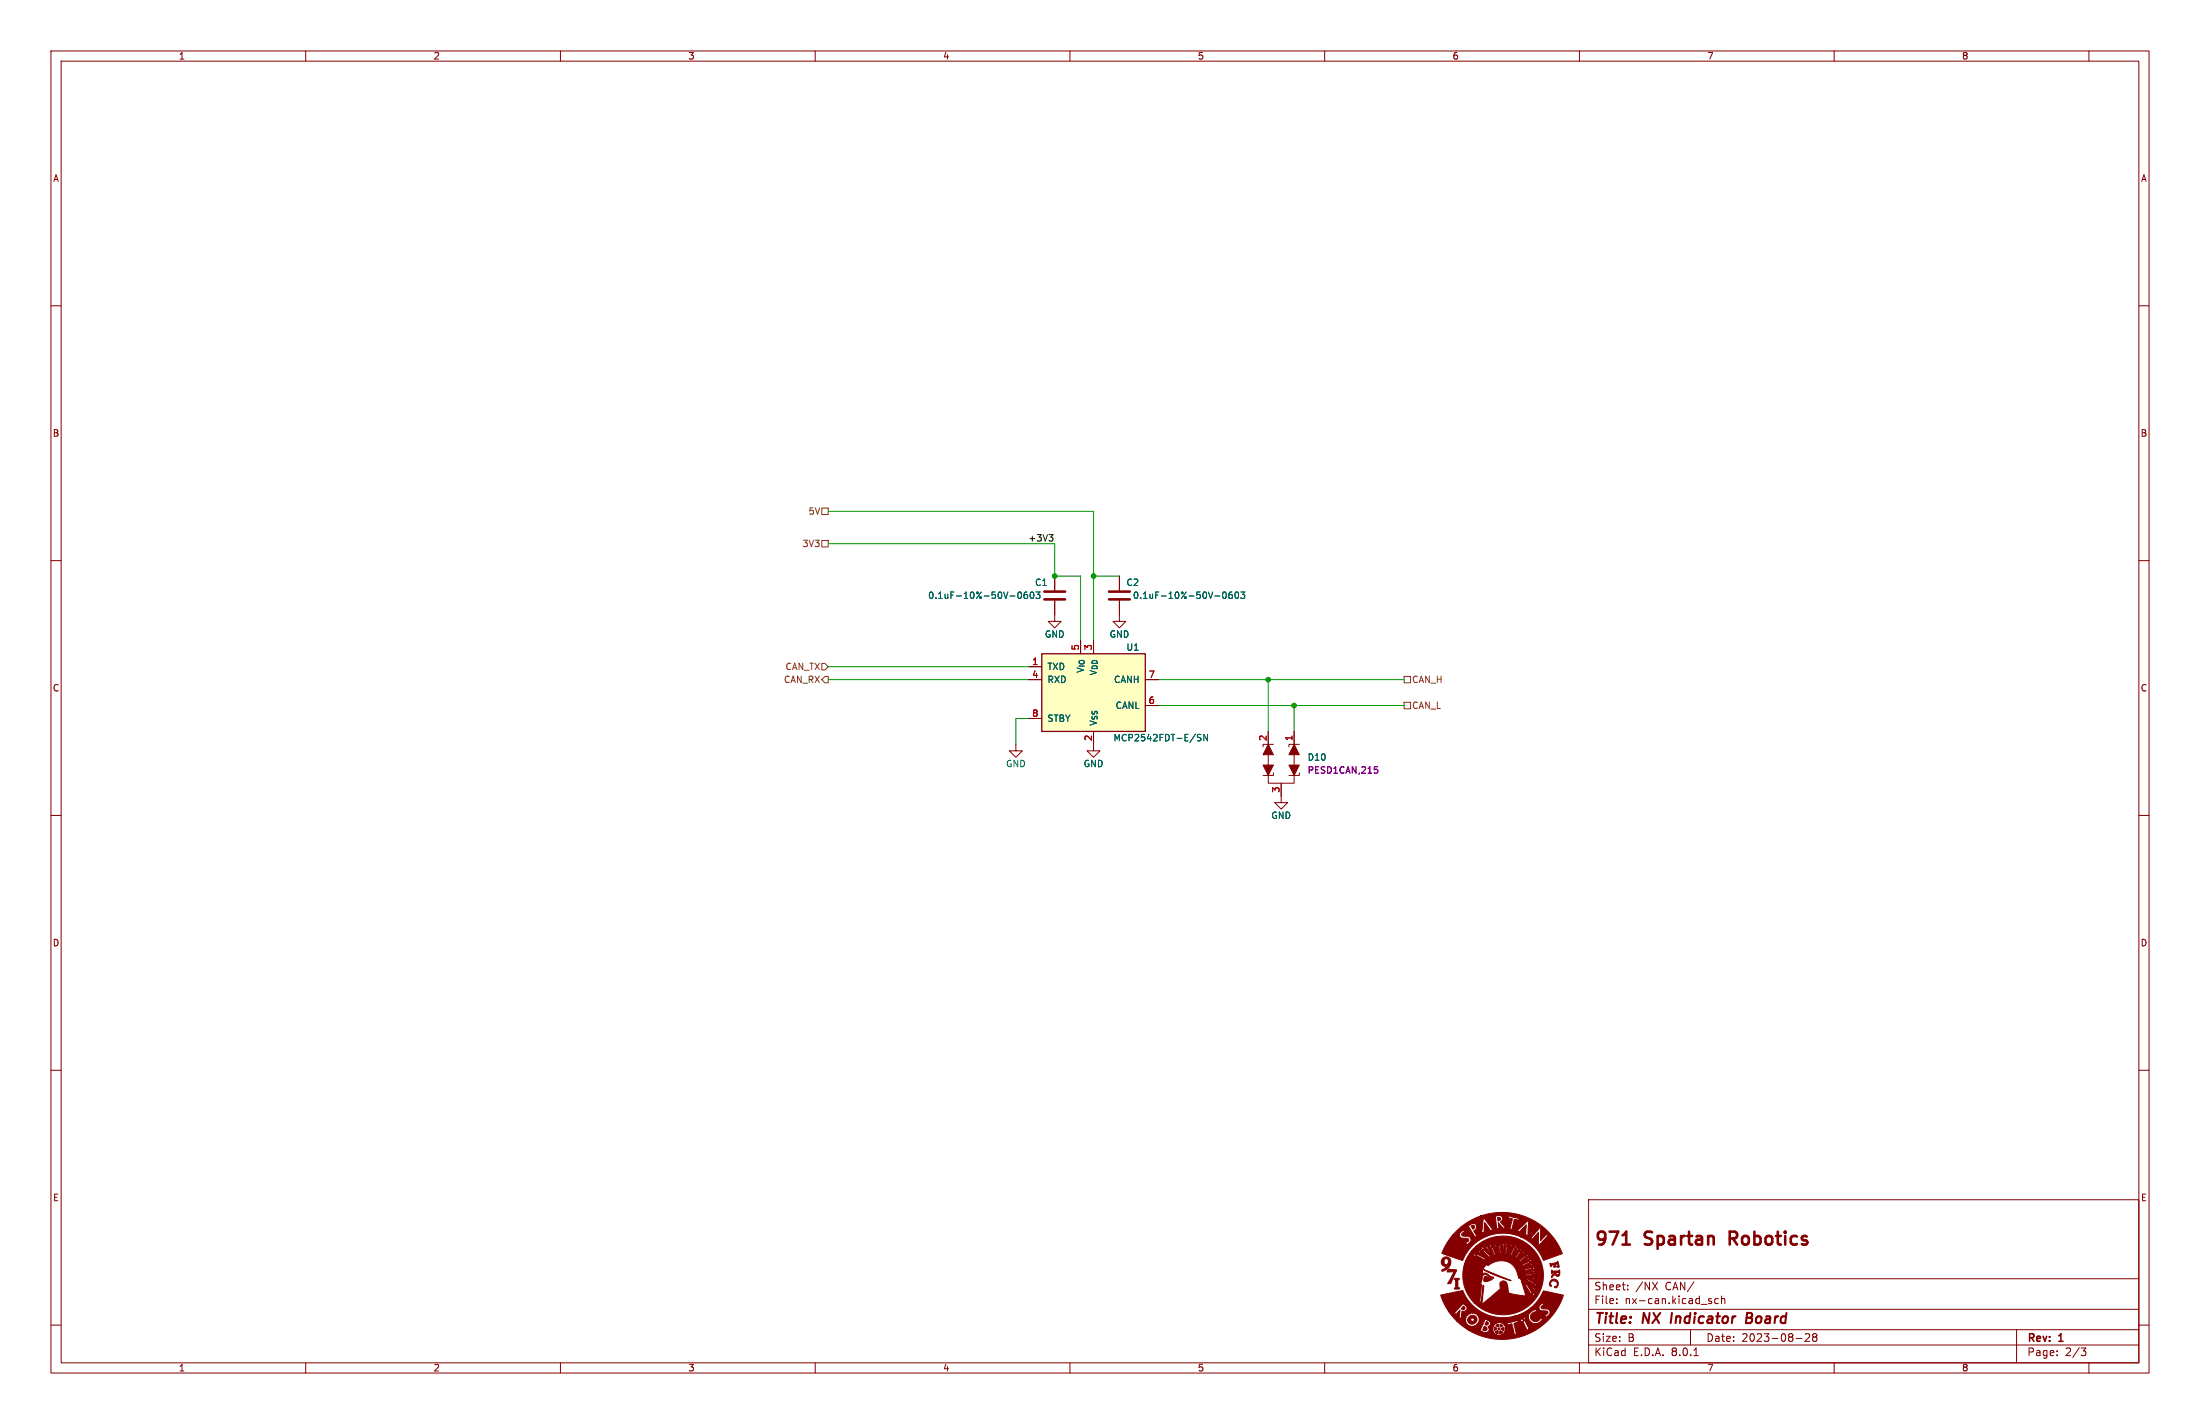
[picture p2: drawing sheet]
<svg xmlns="http://www.w3.org/2000/svg" width="432mm" height="279mm" viewBox="0 0 432 279" stroke-linecap="round" stroke-linejoin="round" font-family="sans-serif">
<g fill="none" stroke="#840000" stroke-width=".2">
<path d="M10 10h411.8v259.4h-411.8zM12 12h407.8v255.4h-407.8zM60 10v2M110 10v2M160 10v2M210 10v2M260 10v2M310 10v2M360 10v2M410 10v2M10 60h2M419.8 60h2"/>
<path d="M10 110h2M219.7 117.9v4h1.3l-1.3 1.3-1.3-1.3h1.3M219.7 113v2.8M419.8 110h2M207 120.7v1.2h1.3l-1.3 1.3-1.3-1.3h1.3M10 160h2M199.4 146.1v1.2h1.3l-1.3 1.3-1.3-1.3h1.3M214.6 146.1v1.2h1.3l-1.3 1.3-1.2-1.3h1.2M419.8 160h2M10 210h2M419.8 210h2M311.8 235.4h108v32h-108z"/>
<path d="M10 260h2M311.8 256.9h108M311.8 250.9h108M317.3 255.6v.2M317.3 254.9v.1M319.5 252.9v.2M319.5 252.2v.1M324.3 251.6l1 1.5M325.3 251.6l-1 1.5M335.5 255.3l.4 .1 .1 .2-.2 .2h-.3M335.5 254.8l.4 .1M337.3 254.9l-.5-.1-.3 .3 .2 .6h.6"/>
<path d="M337.9 254.9l.2-.1 .4 .1v.9M337.9 254.3v1.5M419.8 260h2M60 267.4v2M110 267.4v2M160 267.4v2M210 267.4v2M260 267.4v2M310 267.4v2M311.8 263.9h108M311.8 260.9h108M331.8 260.9v3"/>
<path d="M332.5 266h.8M352.5 262.6h1.2M354.3 261.8l.6-.1 .2 .1 .1 .3-.9 1.1h.9M356 262.3l-.2-.3 .2-.3h.3l.3 .3-.3 .3M356 262.3l-.2 .3v.3l.2 .3h.3l.3-.3-.1-.4-.2-.2M356 262.3h.3M360 267.4v2M395.8 260.9v6.5M403.8 265.8v.2M403.8 265.1v.1M408.5 264.5h.9l-.5 .6 .4 .1 .1 .5-.3 .3h-.4M410 267.4v2"/>
</g>
<path d="M328.2 257.6l-.3 2M342.8 258.6h.7M343.5 258.6l.2 .1M343.6 257.6h-.7l-.2 2 .9-.1M343.7 258.5l-.2 .1" fill="none" stroke="#840000" stroke-width=".4"/>
<path d="M217.7 117.6h4M217.7 116.1h4M318.5 244.2h1.4M339.5 243h1M340.5 241.7h-1v2.5" fill="none" stroke="#840000" stroke-width=".51"/>
<g fill="#840000" stroke="#840000" stroke-width=".2">
<path d="M282.8 254.1l4.3-.9a8.5 8.5 0 0 0 10 5.1h2.9l.1 .6 .4 .7h.3a1.43 1.43 0 0 0 1.9-.8l-.2-.3-.4 .5a.98 .98 0 0 1-1.6-.3 .98 .98 0 0 1 1-1.3l.1 .1 .2-.1-.1-.1a.43 .43 0 0 0-.4-.4 .43 .43 0 0 0-.4 .3l-.8 .6-.1 .5h-2.9h.1a8.5 8.5 0 0 0 3.3-1.8h1.5l.3 .6 .9 .1a.42 .42 0 0 1 .6 .2 .42 .42 0 0 1-.5 .5l-.2 .1 .4 .5 .2-.3a.73 .73 0 0 0 .4-1.1l-.4-.3h-1.1a.39 .39 0 0 1 0-.5 .39 .39 0 0 1 .5-.2l-.4-.5-.5 .5-.2 .4h-1.5a13.2 13.2 0 0 0 2.5-3.2l3.8 .8a12.7 12.7 0 0 1-18.6 6.9h2.1l1.4 .5 .3-.1 .3-.7h.6l.1 .1-.1 .1 .2 .3-.1 .1h.1l.1 .3h.1v.2l.1-.1 .1 .2 .1-.1v.2l.1-.1 .3 .2 .1-.1 .3 .1 .1-.1h.1v-.1l.2 .1v-.2l.1 .1v-.2l.2 .1v-.2h.2l-.1-.1 .3-.2-.1-.1 .1-.1v-.3l.1-.1-.1-.1h.1l-.2-.2 .1-.2-.1-.1-.1-.3-.2 .1 .1-.2h-.3l-.1-.2-.1 .1-.1-.2h1.2l.2 .6 .7-.3 .4 1.6a.22 .22 0 0 1 .1 .3 .22 .22 0 0 1-.2 .1l.2 .2 .6-.2 .1-.2a.4 .4 0 0 1-.5-.5l-.1-.7a.41 .41 0 0 1-.1-.6 .41 .41 0 0 1 .6-.1h.2l-.1-.5h.5l.5 .3 .7 1.3a.21 .21 0 0 0 .2 .3 .21 .21 0 0 0 .2-.3l-.3-.8a1.17 1.17 0 0 1-.2-1.3h-.1a.22 .22 0 0 0-.3-.2 .22 .22 0 0 0-.1 .4l-.3 .1v-.4l-.3 .6-.6-.1-.1 .1-1.6 .4h-2.3v.1l-.1-.1v.2l-.4 .1-.1 .3-.1-.1-.2 .7h-.6v-.2l-.3-.2a.69 .69 0 0 0 .5-.8 .69 .69 0 0 0-.7-.6l-.5-.1 .1 .3-.2 .5-.6 1.3-.2-.1-.1 .2h-2.1l-2.2-1.8 1.7 .1 .1 .3-.2 .2h.4v.4l.2-.1 .4 .1v.2l.4-.2 .2 .2 .1-.2 .2-.1 .3 .1a.36 .36 0 0 1 .4-.5l-.1-.2 .4-.3a.28 .28 0 0 1-.2-.2 .28 .28 0 0 1 .2-.3 .28 .28 0 0 1-.3-.2 .28 .28 0 0 1 .2-.3 .31 .31 0 0 1-.4-.1 .31 .31 0 0 1-.1-.4h-.1a.28 .28 0 0 1-.3 .1 .28 .28 0 0 1-.1-.3 .35 .35 0 0 1-.4 .2 .35 .35 0 0 1-.3-.2 .3 .3 0 0 1-.2 .3 .3 .3 0 0 1-.3-.1v.2l-.2 .2h-.3a.31 .31 0 0 1 .1 .4 .31 .31 0 0 1-.4 .1 .3 .3 0 0 1 .3 .3 .3 .3 0 0 1-.3 .3h-1.4l-1.6-1.8h.9l.6 .6v-.3l.7-.7-.2 1.2a.47 .47 0 0 0 .4 .6h.1l-.1-.3 .1-.8a.3 .3 0 0 1 0-.4 .3 .3 0 0 1 .5 0h.1a.71 .71 0 0 0 .4-.8 .71 .71 0 0 0-.5-.6l-.4-.2v.2l-1.4 1.6-1.2-.1a11.3 11.3 0 0 1-1.6-3.3z"/>
<path d="M289.3 244.9l.4-.3h1.8l1.3 1.8 .2-.1 3.6 .1 .8-1.5a.41 .41 0 0 0 .3-.3 .41 .41 0 0 0-.1-.4l-.1 .3h-.2v-.3l-.3 .3v.5l-.6 1.3h-3.4l-1.1-2h.4l.4 .5 .6 1.5h2.8l.8-2-.1-.3a.16 .16 0 0 1 0 .2 .16 .16 0 0 1-.2 0 .16 .16 0 0 1 0-.2l-.7 2.2h-2.4l-.5-1.3 .1-.6-.3-.3h.4l.2 .4 .5 1.8 .2-.1-.4-1.9h.3l.2 .5 .2 1.4 1.2 .1 .3-1.5 .2-.4-.1-.5-.1 .3-.2-.1 .1-.3a.53 .53 0 0 0-.2 .9l-.2 1.5h-.8l-.2-1.6 .2-.5a.77 .77 0 0 1 .3 1v.8a.16 .16 0 0 0 0 .3 .16 .16 0 0 0 .2 0 .16 .16 0 0 0 0-.3l.1-2a.17 .17 0 0 1-.2 .2 .17 .17 0 0 1-.1-.3l-.1 .3h-.2l-.3-.4 .1 .3-.2 .1-.2-.2v.4h-.3l-.2-.4v.3l-.2-.2-.5 .1-.1 .3h-.1l-.1-.3-.2 .3h-.5a.18 .18 0 0 1 0 .3 .18 .18 0 0 1-.2 0 .18 .18 0 0 1-.1-.2v.2h-1.8a7.8 7.8 0 0 1 10.7-.1 7.8 7.8 0 0 1 .7 10.7 8.1 8.1 0 0 1-11.7 .4l1 .1 .3-.3 .4-3.2 .1 .1-.3 3.6 3.2-2.7a.76 .76 0 0 0 .3-1.1 .74 .74 0 0 1 .7-.8 .74 .74 0 0 1 .8 .8v.2a1.8 1.8 0 0 0 .3 1.4l3.3 .6-.7-2.3h.5l1 1.7 .1 .6 .4 .3v-.4h.2l.1 .3a.55 .55 0 0 0 .1-.6 .55 .55 0 0 0-.6-.3l-1-1.7-.8 .1-.1-.5h.6l.4 .2 1.5 1.6h.2l-.2-.2 .1-.1 .2 .1v-.2l-.6-.3-1.3-1.3h-.2l.2 .1-.1 .2-.8-.1-.2-.5h.9l.6 .4a2.36 2.36 0 0 1 1.3 .9l.4-.1-.3-.1 .1-.2 .3 .1-.3-.4h-.5l-1.5-.8-.1 .2h-.9v-.2h-.4l-.1-.2a3.5 3.5 0 0 0-2.2-3 3.5 3.5 0 0 0-3.7 .7l-.4-.2-.7 .9 5.6 2.3-3.2-1.1-2.4-1.2v1a1.03 1.03 0 0 1 1.5 .4l.7 .2v.2l-.6-.1-1.1-.7-.5 .2-.1 .7-.3 1.1 .2 .1-.4 3.5h-1a7.6 7.6 0 0 1-2-7.6l4.6 .1a4 4 0 0 1 5.2 .1 4.8 4.8 0 0 1 1.1 2.4l-.1-.6h.4l.1 .4 .1-.1a.35 .35 0 0 0-.1-.4 .35 .35 0 0 0-.5 0 .43 .43 0 0 1 0-.7h.2l.1 .3h.1a.36 .36 0 0 0-.1-.5 .36 .36 0 0 0-.5 .2l-.2-.3a.25 .25 0 0 1 0-.5 .25 .25 0 0 1 .3 .3h.2l-.2-.5-.6 .2-.1-.1a.31 .31 0 0 1-.3-.3 .31 .31 0 0 1 .3-.3l.2 .2h.2l-.4-.4-.4 .4-.2-.2a.34 .34 0 0 1-.4-.2 .34 .34 0 0 1 .1-.4l.5 .2a.42 .42 0 0 0-.6-.4 .36 .36 0 0 1-.1 .4 .36 .36 0 0 1-.5 0 .3 .3 0 0 1-.3-.2 .3 .3 0 0 1 0-.3h.5l-.7-.2v.5h-.9a.18 .18 0 0 1-.1-.3 .18 .18 0 0 1 .3-.1h.2l-.3-.1a.28 .28 0 0 0-.4 .1 .28 .28 0 0 0 .1 .4l-1 .2-.1-.3 .5-.2h-.3a.25 .25 0 0 0-.3 .2 .25 .25 0 0 0 .1 .3l-.5 .3a.28 .28 0 0 1-.2 .1 .28 .28 0 0 1-.3-.2l.4-.3-.3 .1a.28 .28 0 0 0-.2 .3 .28 .28 0 0 0 .2 .2l-.2 .2h-4.6l.3-.6h3.8a.37 .37 0 0 0 .5 .4l-.3-.4 .5-.3a.23 .23 0 0 1 .4-.1 .23 .23 0 0 1 0 .3l-.3 .2 .3-.1a.3 .3 0 0 0 .3-.2 .3 .3 0 0 0-.2-.3l.6-.2a.29 .29 0 0 1 .4-.1 .29 .29 0 0 1 .1 .3l-.5 .2 .4-.1a.3 .3 0 0 0 .3-.1 .3 .3 0 0 0-.1-.4h1.1v.4h-.5h.7v-.5l1 .3a.3 .3 0 0 1-.1 .3 .3 .3 0 0 1-.4 0h-.1l.6 .2 .2-.5 .5 .2a.29 .29 0 0 1 .3 .3 .29 .29 0 0 1-.2 .3l-.4-.1a.41 .41 0 0 0 .4 .3 .41 .41 0 0 0 .4-.4l.6 .6-.4 .2-.3-.1a.37 .37 0 0 0 .3 .3 .37 .37 0 0 0 .4-.2h.1l.4 .7-.4 .1-.2-.3h-.1l.2 .4a.38 .38 0 0 1 .4-.1 .38 .38 0 0 1 .3 .3v.2a.22 .22 0 0 1 0 .3 .22 .22 0 0 1-.3-.1l-.2-.2a.35 .35 0 0 0 .1 .4 .35 .35 0 0 0 .5-.1l.2 .8h-.5v-.4v.5l.8-.1v.1l1.9 .5 .3-.1a.17 .17 0 0 1-.3-.1 .17 .17 0 0 1 .2-.2l-2.3-.2-.1-.5h.3v.2h1.3l.5 .2 .3-.1-.2-.2 .1-.1 .2 .1-.3-.3-.5 .2h-1.7l-.1-.4h.3l.1 .2 2.1-.2-.2-.2 .3-.1-.3-.2-.5 .2-1.8 .3-.1-.5h.3v.2l1.6-.3a.43 .43 0 0 0 .4 .1 .43 .43 0 0 0 .3-.4 .18 .18 0 0 1-.2 .1 .18 .18 0 0 1-.2-.1l.3-.2-.5-.1-.4 .3-1.1 .3a.48 .48 0 0 1-.7-.3h.3l.1 .2 1.5-.6a.4 .4 0 0 0 .6-.3l-.2 .1-.1-.1 .1-.2h-.1l-1.9 .9h-.3l-.3-.5h.3l.2 .2 1.2-.6h.6l.3-.3h-.4v-.2h.3a.54 .54 0 0 0-.8 .3l-1.4 .6h-.3l-.2-.4h.3l.1 .2 1.8-1.1a.16 .16 0 0 1-.2-.1 .16 .16 0 0 1 .2-.2h-.3l-1.6 1.2h-.3l-.4-.4h.4l.1 .2 1.3-1a.44 .44 0 0 0 .4-.1 .44 .44 0 0 0 .1-.5l-.2 .3-.1-.1 .1-.3-.4 .2-.2 .4-1.1 .9h-.4l-.4-.3 .6 .1 1.5-1.4v-.3l-.2 .2v-.3l-.1 .1-1.4 1.6h-.4l-.5-.3h.5l.2 .1 .8-1.1 .5-.2 .1-.4-.3 .1-.1-.1 .2-.2a.52 .52 0 0 0-.5 .6l-.9 1.2h-.5l-.7-.3 1 .1 1.1-1.8a.16 .16 0 0 1-.3 0 .16 .16 0 0 1 .2-.2l-.3 .1-.1 .5-.8 1.3h-.8a5.8 5.8 0 0 0-4.6 .9h-3.8l.7-1.4h.7l.3 .4a1.47 1.47 0 0 1 1.3 .5l.6 .3 .4-.2-.4-.2a2.27 2.27 0 0 1-1.4-1l-.6-.1 .2 .3-.2 .1-.2-.2-.7 .1 .4-.6h1.1l1.9 1.5 .2-.1-1.7-1.6h-.3l.2 .1v.2l-1.4-.1 .4-.4h1.3l.2 .4 .5 .2 1.1 1.1 .3-.2-1.2-1.2a.55 .55 0 0 0-.2-.5 .55 .55 0 0 0-.6-.1 .22 .22 0 0 1 .3 .1 .22 .22 0 0 1-.1 .3l-.3-.2z"/>
<path d="M285.4 250.8h.1a.79 .79 0 0 1 .9 .2 .61 .61 0 0 0-.3 .8v.2a.51 .51 0 0 0 .4 .8l-.1 .1h-.7a.2 .2 0 0 1-.2-.1 .2 .2 0 0 1 .2-.3v-.8a.45 .45 0 0 0-.3-.7z"/>
<path d="M304.4 251.3a.87 .87 0 0 1 1.3 .1 .87 .87 0 0 1-.4 1.3l-.2-.2a.66 .66 0 0 0 .5-.9 .66 .66 0 0 0-1-.2 .66 .66 0 0 0-.1 1l-.4-.3z"/>
<path d="M284.3 249l1.2 .1a.25 .25 0 0 1 .4 .1 .25 .25 0 0 1-.1 .3l-.8 1.7a.65 .65 0 0 1-.8 .7l1.2-2.4-1 .1a.25 .25 0 0 1-.4-.1 .25 .25 0 0 1 .2-.4z"/>
<path d="M304.5 249.3l1.2 .1 .4-.2a.93 .93 0 0 1-.4 1.2h-.2a.36 .36 0 0 0-.3-.3 .36 .36 0 0 0-.3 .2l-.3 .4a.77 .77 0 0 1 .6-1h-.4l-.2 .2-.1-.2h.9a.32 .32 0 0 0 .2 .4 .32 .32 0 0 0 .3-.4h-1.4z"/>
<path d="M283.1 246.9a1.01 1.01 0 0 1 1.4 0 1.01 1.01 0 0 1 .1 1.4 1.54 1.54 0 0 1-1.6 1.1v-.2l1-.7a.86 .86 0 0 1-1.1-.8h.5a.46 .46 0 0 0 .6 .4 .46 .46 0 0 0 .3-.6 .45 .45 0 0 0-.5-.5 .45 .45 0 0 0-.4 .6v.1h-.5z"/>
<path d="M304.2 247.9h.5a1.07 1.07 0 0 0 1-.4l.3 .8a.23 .23 0 0 1 0 .3 .23 .23 0 0 1-.3 0v-.1a.31 .31 0 0 0 0-.5 .31 .31 0 0 0-.5 .1l.3 .4-.5 .1-.1-.1a.19 .19 0 0 0 .1-.3 .19 .19 0 0 0-.3 0l-.3 .3z"/>
<path d="M285.8 241.6l.9-.8h1.2a.81 .81 0 0 1 .8 .7l.4 .6a.52 .52 0 0 1 .1 .7l.9-.4-.1-.1-.2 .1-.4-.6h1.3v.1l.8-.2-.2-.1v-.8h.2a.16 .16 0 0 0 .2 .1 .16 .16 0 0 0 .1-.3 .16 .16 0 0 0-.3 0v.2h-.2l.1-.9 .7 .9a.39 .39 0 0 1 .2 .7h5.4l.8 .2a.52 .52 0 0 1 .3-.7h.3v.2a.16 .16 0 0 0 .2 0 .16 .16 0 0 0 0-.2 .16 .16 0 0 0-.2 0h-.3l.8-.7-.1 1.7-.3 .1 .8 .4-.1-.4 .1-1.7a.7 .7 0 0 0-.2-.9l-2.1 2h-5.4l.6-.2h4h-4l.2-.1v-.1h-.3l-1.4-1.9a.21 .21 0 0 0-.3-.2 .21 .21 0 0 0 0 .4l-.3 2.3-1.4 .1a.22 .22 0 0 1-.1-.3 .22 .22 0 0 1 .2-.2l.3-.3v-.4a.71 .71 0 0 0-.6-.6 .71 .71 0 0 0-.7 .4l-.6 .4h-1.2l.4-.3a12.6 12.6 0 0 1 3.5-1.9h2.7v.2h.2l.2 2.1-.2 .2 .9-.1-.2-.1-.2-1 .8 .8a.37 .37 0 0 0 .6 .2l.2-.1-.3-.1-.8-.9 .4-.5v-.3l1.8 .1a.93 .93 0 0 1-.1 1l-.1 .5a.24 .24 0 0 1-.1 .3 .24 .24 0 0 1-.3 0l.3 .2a.45 .45 0 0 0 .6 0 .27 .27 0 0 1-.2-.2 .27 .27 0 0 1 .1-.3l.3-1.4 .7 .2-.1 .1a.39 .39 0 0 0 .4-.5h-.2l-1.6-.3a.16 .16 0 0 0-.2-.2 .16 .16 0 0 0-.1 .2l-.1 .3h-1.1a.9 .9 0 0 0-1.3-.4h-3a12.7 12.7 0 0 1 16 7.4l-3.7 1.3a8.4 8.4 0 0 0-4.5-4.6h1.9l.7 .5-.1-.2 1.1-1.2-.1 2.5h.2l1.4-1.5a.2 .2 0 0 1 .2-.2 .2 .2 0 0 1 .2 .1h.1l-.6-.7-.2 .1 .2 .3-1 1v-2.1a.47 .47 0 0 0-.6-.5l.2 .4-1.4 1.5-.2-.1-.1 .1h-1.9a8.7 8.7 0 0 0-11.4 4.6l-4-1.4a12.3 12.3 0 0 1 2.2-3.6h1.2l.4 .6 .8 .1a.42 .42 0 0 1 .7 .3 .42 .42 0 0 1-.7 .4l.3 .6 .3-.3a.85 .85 0 0 0 .5-1l-.4-.4h-.4a.76 .76 0 0 1-1-.4 .44 .44 0 0 1 .6-.4l-.4-.5-.6 .6-.1 .4h-1.2z"/>
<path d="M293.5 261.3l.4-.3 .2 .1v.3a.22 .22 0 0 1-.1 .3 .22 .22 0 0 1-.3-.1z"/>
<path d="M294.4 261.2l.1-.1 .5 .3a.47 .47 0 0 1-.7 .2z"/>
<path d="M294.7 260.6l.5-.2a.37 .37 0 0 1-.2 .7l-.3-.3z"/>
<path d="M293.4 260.3l.1 .1a.34 .34 0 0 1 .2 .4 .34 .34 0 0 1-.4 .2z"/>
<path d="M294.4 259.8l.6 .3-.2 .1a.25 .25 0 0 1-.3 .1 .25 .25 0 0 1-.1-.3z"/>
<path d="M293.6 260.1l.5-.3v.5h-.1z"/>
<path d="M291.3 260.2l.5 .3a.41 .41 0 0 1-.1 .6 .41 .41 0 0 1-.6-.1z"/>
<path d="M291.7 259.3a.37 .37 0 0 1 .4 .5 .37 .37 0 0 1-.6 .1z"/>
<path d="M299 259l.3-.1v.2l-.3 .1 .2-.3-.2 .3z"/>
<path d="M288.3 258.4a.9 .9 0 0 1 1.3-.1 .9 .9 0 0 1 .1 1.3 .9 .9 0 0 1-1.3 0l-.3-.6h.5l.4 .3 .3-.1v-.4a.37 .37 0 0 0-.4-.2 .37 .37 0 0 0-.3 .4h-.5z"/>
<path d="M287.2 256.3l.3 .3v.2a.4 .4 0 0 1-.7 0z"/>
<path d="M291.4 250.5h.3l1.2 .5-.1 .1a1.82 1.82 0 0 1-1.5 .3l-.1-.1z"/>
<path d="M300.5 253.9h.2v.2h-.2v-.2l.2 .1z"/>
<path d="M301.1 251.7h.2v.2h-.2l.2-.1z"/>
<path d="M300.8 250.1h.2v.1h-.2h.2z"/>
<path d="M300.7 248.7l.1-.1 .1 .2-.2 .1 .2-.2-.2 .1 .1-.1-.2 .1 .2-.2z"/>
<path d="M300.2 247.5h.2v.2h-.2l.2-.1h-.2h.2z"/>
<path d="M299.4 246.3h.2l-.1 .2h-.1l.2-.2-.2 .1 .1-.1-.1 .1z"/>
<path d="M289.7 246l.2 .2-.2-.2 .2 .2-.2-.2h.1a.15 .15 0 0 1 .2 .1 .15 .15 0 0 1-.2 .2 .15 .15 0 0 1-.1-.2l.1 .1z"/>
<path d="M298.3 245.5l.2-.1 .1 .2h-.2l.1-.1-.1 .1 .1-.1z"/>
<path d="M290.9 245.1l.3 .1-.1 .2-.2-.1 .2 .1-.2-.2 .2 .1-.2-.1 .2 .1z"/>
<path d="M297.1 244.6h.2v.2h-.2l.2-.1-.1-.1-.1 .2z"/>
<path d="M292.8 244.5h.1v.2h-.1l.1-.1-.1-.1-.1 .2z"/>
<path d="M295.8 244.3h.1v.2h-.1l.1-.2-.1 .2 .1-.2-.2 .1z"/>
<path d="M294.1 244.2l.2 .2-.2-.2 .2 .2-.1-.2h.1l.1 .2h-.2z"/>
<path d="M288.7 240.6a.37 .37 0 0 1 .7 0 .37 .37 0 0 1-.4 .5z"/>
<path d="M293.9 238.9a.36 .36 0 0 1 .6 .2 .36 .36 0 0 1-.4 .4z"/>
<circle cx="294.2" cy="260.7" r=".2"/>
<circle cx="299.5" cy="252" r=".1"/>
<circle cx="299.5" cy="251" r=".08"/>
</g>
<path d="M240.1 116.3l.2-.2a.68 .68 0 0 1 .4 .7 .68 .68 0 0 1-.4 .6l-.3-.5zM241.8 116.1l-.4 .1-.2 .3v.7l.2 .2 .4-.1 .1-.4-.1-.2-.4-.1-.2 .3M242.5 116.3l.2-.2a.68 .68 0 0 1 .4 .7 .68 .68 0 0 1-.4 .6l-.3-.5zM243.5 116.1h.8l-.4 .5 .4 .2v.5l-.2 .1-.6-.1" fill="none" stroke="#006464" stroke-width=".2"/>
<path d="M204.5 128.3h20.3v15.2h-20.3z" fill="#ffffc2"/>
<path d="M204.5 128.3h20.3v15.2h-20.3z" fill="none" stroke="#840000" stroke-width=".25"/>
<g fill="none" stroke="#840000" stroke-width=".2">
<path d="M207 113v2.8M207 117.9v2.8M219.7 113v2.8M219.7 117.9v2.8M201.9 130.8h2.6M201.9 133.4h2.6M212.1 125.7v2.6M214.6 125.7v2.6M224.8 133.4h2.5M224.8 138.4h2.5M201.9 141h2.6M214.6 143.5v2.6"/>
<path d="M248.9 151.8v1.9h5.1v-1.9M248.9 143.5v8.6M249.9 146.1h-2v.5M249.9 151.6v.5h-2M251.5 153.7v3.8h1.2l-1.2 1.3-1.3-1.3h1.3M254 143.5v8.6M255 146.1h-2v.5M255 151.6v.5h-2"/>
</g>
<path d="M199.9 116.3l.2-.2a.68 .68 0 0 1 .4 .7 .68 .68 0 0 1-.4 .6l-.3-.5zM201.6 116.1l-.4 .1-.2 .3v.7l.2 .2 .4-.1 .1-.4-.1-.2-.4-.1-.2 .3M202.4 116.2l.1-.1a.68 .68 0 0 1 .4 .7 .68 .68 0 0 1-.4 .6 .84 .84 0 0 1-.1-1.2zM203.3 116.1h.8l-.4 .5 .4 .2v.5l-.2 .1-.6-.1M240.1 116.3l.2-.2a.68 .68 0 0 1 .4 .7 .68 .68 0 0 1-.4 .6l-.3-.5zM241.8 116.1l-.4 .1-.2 .3v.7l.2 .2 .4-.1 .1-.4-.1-.2-.4-.1-.2 .3M242.5 116.3l.2-.2a.68 .68 0 0 1 .4 .7 .68 .68 0 0 1-.4 .6l-.3-.5zM243.5 116.1h.8l-.4 .5 .4 .2v.5l-.2 .1-.6-.1M235.7 144.2l-.5-.1-.2 .2 .1 .3 .6 .3v.3l-.2 .2-.5-.1M237 144.1v1.3l-.7-1.3v1.3" fill="none" stroke="#006464" stroke-width=".2"/>
<g fill="#840000" stroke="#840000" stroke-width=".2">
<path d="M248.9 146.1l1 2h-2z"/>
<path d="M254 146.1l1 2h-2z"/>
<path d="M247.9 150.1h2l-1 2z"/>
<path d="M253 150.1h2l-1 2z"/>
</g>
<path d="M269.8 150.4h.6M269.9 150.9h.3l.2 .3v.4l-.5 .1" fill="none" stroke="#840084" stroke-width=".2"/>
<path d="M205 117.6h4M205 116.1h4" fill="none" stroke="#840000" stroke-width=".51"/>
<path d="M161.3 99.7h1.3v1.3h-1.3zM161.3 106h1.3v1.3h-1.3zM161.3 130.2h.6l.7 .6-.7 .6h-.6zM161.9 132.7h.7v1.3h-.7l-.6-.6zM275.6 137.8h1.3v1.3h-1.3zM275.6 132.7h1.3v1.3h-1.3z" fill="none" stroke="#725600" stroke-width=".2"/>
<path d="M205.9 104.9h.8l-.5 .5M206.4 105.4l.3 .2v.3l-.3 .3" fill="none" stroke="#0f0f0f" stroke-width=".2"/>
<path d="M162.6 100.3h52v25.4M162.6 106.7h44.4v6.3h5.1v12.7M214.6 113h5.1M162.6 130.8h39.3M162.6 133.4h39.3M227.3 133.4h48.3M227.3 138.4h48.3M248.9 133.4v10.1M254 138.4v5.1M201.9 141h-2.5v5.1" fill="none" stroke="#009600" stroke-width=".2"/>
<g fill="#009600" stroke="#009600" stroke-width=".2">
<circle cx="248.9" cy="133.4" r=".46"/>
<circle cx="207" cy="113" r=".46"/>
<circle cx="214.6" cy="113" r=".46"/>
<circle cx="254" cy="138.4" r=".46"/>
</g>
<g font-size="3.5" fill="#840000">
<text x="312.8" y="245.1">971</text>
<text x="323" y="245.1">Spartan</text>
<text x="340.6" y="245.1">Robotics</text>
</g>
<g font-size="2.8" fill="#840000">
<text x="312.8" y="260.3">Title:</text>
<text x="322.5" y="260.3">NX</text>
<text x="328.8" y="260.3">Indicator</text>
<text x="344.3" y="260.3">Board</text>
</g>
<g font-size="2.1" fill="#840000">
<text x="312.8" y="256.1">File:</text>
<text x="312.8" y="253.4">Sheet:</text>
<text x="318.9" y="256.1">nx-can.kicad_sch</text>
<text x="321" y="253.4">/NX</text>
<text x="326.9" y="253.4">CAN/</text>
<text x="312.8" y="263.5">Size:</text>
<text x="319.5" y="263.5">B</text>
<text x="334.8" y="263.5">Date:</text>
<text x="341.8" y="263.5">2023-08-28</text>
<text x="397.8" y="263.7">Rev:</text>
<text x="404.2" y="263.7">1</text>
<text x="312.8" y="266.3">KiCad</text>
<text x="320.5" y="266.3">E.D.A.</text>
<text x="328.1" y="266.3">8.0.1</text>
<text x="397.8" y="266.3">Page:</text>
<text x="405.3" y="266.3">2/3</text>
</g>
<g font-size="1.8" fill="#840000">
<text x="35" y="11.9">1</text>
<text x="85" y="11.9">2</text>
<text x="135" y="11.9">3</text>
<text x="185" y="11.9">4</text>
<text x="235" y="11.9">5</text>
<text x="285" y="11.9">6</text>
<text x="335" y="11.9">7</text>
<text x="385" y="11.9">8</text>
<text x="10.3" y="35.9">A</text>
<text x="420.1" y="35.9">A</text>
<text x="10.3" y="85.9">B</text>
<text x="420.1" y="85.9">B</text>
<text x="10.3" y="135.9">C</text>
<text x="420.1" y="135.9">C</text>
<text x="10.3" y="185.9">D</text>
<text x="420.1" y="185.9">D</text>
<text x="10.3" y="235.9">E</text>
<text x="420.1" y="235.9">E</text>
<text x="35" y="269.3">1</text>
<text x="85" y="269.3">2</text>
<text x="135" y="269.3">3</text>
<text x="185" y="269.3">4</text>
<text x="235" y="269.3">5</text>
<text x="285" y="269.3">6</text>
<text x="335" y="269.3">7</text>
<text x="385" y="269.3">8</text>
</g>
<g font-size="1.8" fill="#725600">
<text x="158.6" y="101.2">5V</text>
<text x="157.4" y="107.5">3V3</text>
<text x="154.1" y="131.7">CAN_TX</text>
<text x="153.8" y="134.2">CAN_RX</text>
<text x="277.1" y="134.2">CAN_H</text>
<text x="277.1" y="139.3">CAN_L</text>
</g>
<text font-size="1.8" fill="#0f0f0f" x="201.7" y="106.3">+3V3</text>
<g font-size="1.8" fill="#006464">
<text x="182.1" y="117.7">0.1uF-10%-50V-0603</text>
<text x="203" y="115.2">C1</text>
<text x="221" y="115.2">C2</text>
<text x="222.3" y="117.7">0.1uF-10%-50V-0603</text>
<text x="205" y="125.3">GND</text>
<text x="217.7" y="125.3">GND</text>
<text x="205.5" y="131.7">TXD</text>
<text x="221" y="127.9">U1</text>
<text x="205.5" y="134.2">RXD</text>
<text x="213" y="132.2" transform="rotate(-90 213 132.2)">V_{IO}</text>
<text x="215.5" y="132.7" transform="rotate(-90 215.5 132.7)">V_{DD}</text>
<text x="218.6" y="134.2">CANH</text>
<text x="205.5" y="141.8">STBY</text>
<text x="215.5" y="142.5" transform="rotate(-90 215.5 142.5)">V_{SS}</text>
<text x="218.9" y="139.3">CANL</text>
<text x="218.4" y="145.6">MCP2542FDT-E/SN</text>
<text x="256.6" y="149.5">D10</text>
<text x="197.4" y="150.7">GND</text>
<text x="212.6" y="150.7">GND</text>
<text x="249.4" y="160.9">GND</text>
</g>
<g font-size="1.8" fill="#a90000">
<text x="202.5" y="130.6">1</text>
<text x="211.8" y="127.7" transform="rotate(-90 211.8 127.7)">5</text>
<text x="214.4" y="127.7" transform="rotate(-90 214.4 127.7)">3</text>
<text x="202.5" y="133.1">4</text>
<text x="225.4" y="133.1">7</text>
<text x="202.5" y="140.7">8</text>
<text x="225.4" y="138.2">6</text>
<text x="214.4" y="145.5" transform="rotate(-90 214.4 145.5)">2</text>
<text x="248.7" y="145.5" transform="rotate(-90 248.7 145.5)">2</text>
<text x="253.7" y="145.5" transform="rotate(-90 253.7 145.5)">1</text>
<text x="251.2" y="155.6" transform="rotate(-90 251.2 155.6)">3</text>
</g>
<text font-size="1.8" fill="#840084" x="256.6" y="152">PESD1CAN,215</text>
</svg>
